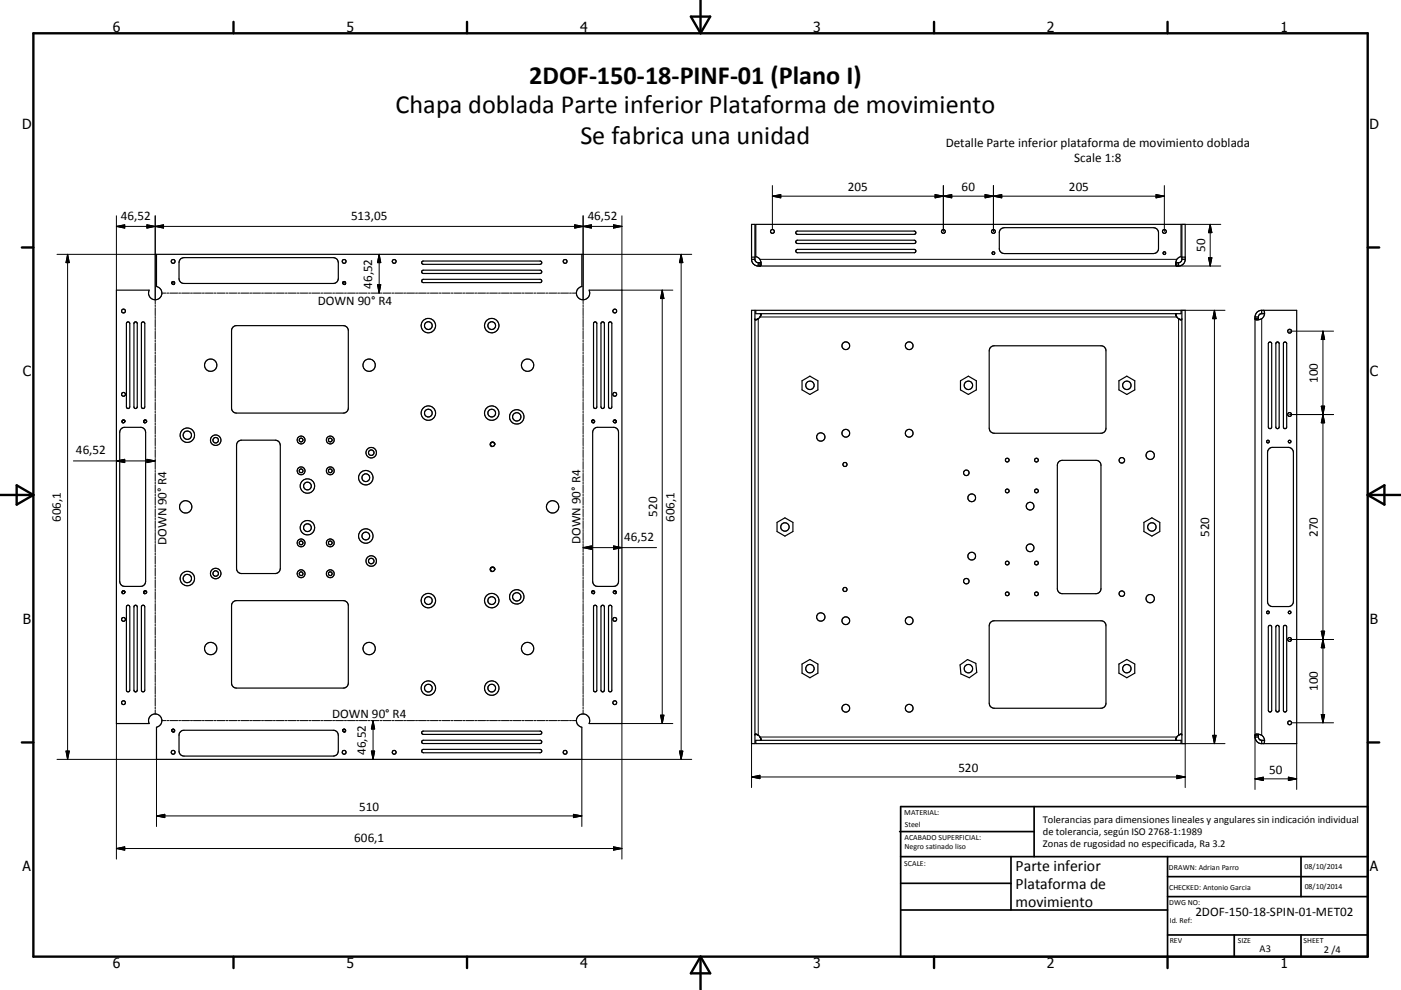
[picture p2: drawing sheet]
<svg xmlns="http://www.w3.org/2000/svg" width="420mm" height="297mm" viewBox="0 0 420 297" stroke-linecap="round" stroke-linejoin="round" font-family="sans-serif">
<g fill="none" stroke="#000" stroke-width=".36">
<path d="M54.1 77.7l1.1-.4h44.7a1.52 1.52 0 0 1 1.5 1.5v4.7a1.51 1.51 0 0 1-1.5 1.5h-44.7a1.47 1.47 0 0 1-1.5-1.5v-4.7zM126.6 78.4l35.3-.1a.5 .5 0 0 1 .5 .5 .5 .5 0 0 1-.5 .5h-35l-.4-.3zM225.3 77.8l.6 1.4 1.3 .6h126.3l1.2-.6 .6-1v-10.9h-1v10.5M225.3 77.8v-10.5h1v10.7l.3 .5 .7 .3M225.3 77.8h1M225.3 77.1h1M227.3 78.8v1M227.8 78.8v1M228.1 78.7l-.8 .1M238.8 74.9l35.3-.1a.51 .51 0 0 1 .5 .5 .51 .51 0 0 1-.5 .5h-35l-.5-.4zM238.8 69.4l35.3-.1a.49 .49 0 0 1 .5 .5 .49 .49 0 0 1-.5 .5h-35l-.5-.4zM238.8 72.2l35.3-.1a.5 .5 0 0 1 .5 .5 .5 .5 0 0 1-.5 .5h-35l-.5-.5z"/>
<path d="M300 68.8l1.1-.5h44.7a1.52 1.52 0 0 1 1.5 1.5v4.8a1.53 1.53 0 0 1-1.5 1.5h-44.7a1.52 1.52 0 0 1-1.5-1.5v-4.8zM352.5 78.7l.1-.2a1.75 1.75 0 0 1 1.5-1.5v-9.7h-127.5v9.7a1.96 1.96 0 0 1 1.3 2.8M352.5 78.7v.8l.2 .3M352.5 78.7l.8 .1M352.8 78.8v1M353.3 78.8v1M354.3 77.8h1M354.3 77.1h1M354.3 77.8l-.1 .6-.9 .4M34.9 87h9.8a2.01 2.01 0 0 0 1.1 2.8 2.01 2.01 0 0 0 2.7-1.3 2.01 2.01 0 0 0-1.6-2.5v-9.7h127.5v9.7a2.01 2.01 0 0 0-1.5 2.5 2.01 2.01 0 0 0 2.6 1.3 2.01 2.01 0 0 0 1.1-2.8h9.9v130.1h-9.9a2.01 2.01 0 0 0-1.1-2.8 2.01 2.01 0 0 0-2.6 1.3 2.01 2.01 0 0 0 1.5 2.6v9.6h-127.5v-9.6a2.01 2.01 0 0 0 1.6-2.5 2.01 2.01 0 0 0-2.7-1.4 2.01 2.01 0 0 0-1.1 2.8h-9.8zM38.2 96.6h.5l.2 .5v25a.51 .51 0 0 1-.5 .5 .51 .51 0 0 1-.5-.5v-25zM40.2 96.8a.5 .5 0 0 1 .6-.2 .5 .5 0 0 1 .3 .5v25a.5 .5 0 0 1-.4 .5 .5 .5 0 0 1-.5-.5z"/>
<path d="M42.7 96.6h.5l.2 .5v25a.51 .51 0 0 1-.5 .5 .51 .51 0 0 1-.5-.5v-25zM69.9 98.1l1-.4h32a1.51 1.51 0 0 1 1.5 1.5v23.2a1.51 1.51 0 0 1-1.5 1.5h-32a1.47 1.47 0 0 1-1.5-1.5v-23.2zM126.6 83.9l35.3-.1a.5 .5 0 0 1 .5 .5 .5 .5 0 0 1-.5 .5h-35l-.4-.2zM126.6 81.2l35.3-.1a.5 .5 0 0 1 .5 .4 .5 .5 0 0 1-.5 .5h-35l-.4-.2zM178 96.8l.7-.2 .2 .5v25a.5 .5 0 0 1-.5 .5 .5 .5 0 0 1-.5-.5zM180.3 96.8a.51 .51 0 0 1 .5-.2 .51 .51 0 0 1 .4 .5v25a.51 .51 0 0 1-.5 .5 .51 .51 0 0 1-.5-.5zM182.7 96.6h.5l.2 .5v25a.5 .5 0 0 1-.5 .5 .5 .5 0 0 1-.5-.5v-25zM225.3 93.1h1v130h-1zM226.3 95.8l.1 .1M226.4 95.9h.1M226.5 95.9v.1M226.6 93.1h127.5v1h-127.5z"/>
<path d="M227.3 95.6l-.8 .4M227.3 95.6l-.9 .3M227.8 95.1l-.5 .5M228 94.1l.1 .1M228.1 94.2l-.3 .9M228.1 94.2l.1 .1M228.2 94.3h.1M228.2 94.3l-.4 .8M352.5 94.3h.1M352.5 94.3l.3 .8M352.5 94.2v.1M352.5 94.2l.3 .9"/>
<path d="M352.7 94.1l-.2 .1M352.8 95.1l.5 .5M353.3 95.6l.9 .3M354.2 95.9h.1M354.3 93.1h1v130h-1zM354.3 95.6l-.1 .3M376.3 95.7l.4 .3 .7-.1M376.3 95.1h1M376.3 95.6h1M376.9 93.7l1.4-.6h10.5v130h-10.7l-1.1-.4-.7-1.4v-126.4zM377.3 95.1v.5M377.3 95.6l.1 .3"/>
<path d="M378.3 93.1v1M378.9 93.1a1.94 1.94 0 0 1-1.5 2.8M379.1 93.6v.5l-1.2 .1-.5 .4-.1 .5M240.5 114.2l2.3-1.3 2.4 1.3v2.8l-2.4 1.3-2.3-1.3zM288 114.2l2.3-1.3 2.4 1.3v2.8l-2.4 1.3-2.3-1.3zM297 104.2l1.1-.5h32a1.47 1.47 0 0 1 1.5 1.5v23.3a1.47 1.47 0 0 1-1.5 1.5h-32a1.53 1.53 0 0 1-1.5-1.5v-23.3zM335.5 114.2l2.3-1.3 2.4 1.3v2.8l-2.4 1.3-2.3-1.3zM380.4 102.8l.6-.1 .3 .4v25a.51 .51 0 0 1-.5 .5 .51 .51 0 0 1-.6-.5zM382.7 102.7l.5-.1 .3 .5v25a.5 .5 0 0 1-.5 .5 .5 .5 0 0 1-.5-.5v-25zM384.9 102.8l.6-.1 .3 .4v25a.49 .49 0 0 1-.5 .5 .49 .49 0 0 1-.5-.5zM36.3 128.6l1.1-.4h4.7a1.52 1.52 0 0 1 1.6 1.5v44.7a1.52 1.52 0 0 1-1.6 1.5h-4.7a1.51 1.51 0 0 1-1.5-1.5v-44.7zM71.4 132.5l1-.4h10.1a1.53 1.53 0 0 1 1.5 1.5v37a1.53 1.53 0 0 1-1.5 1.5h-10.1a1.47 1.47 0 0 1-1.5-1.5v-37z"/>
<path d="M178.1 128.6l1.1-.4h4.7a1.46 1.46 0 0 1 1.5 1.5v44.7a1.46 1.46 0 0 1-1.5 1.5h-4.7a1.47 1.47 0 0 1-1.5-1.5v-44.7zM317.4 138.5l1.1-.4h10.1a1.47 1.47 0 0 1 1.5 1.5v37a1.52 1.52 0 0 1-1.5 1.5h-10.1a1.51 1.51 0 0 1-1.5-1.5v-37zM380.4 134.7l1.1-.5h4.8a1.57 1.57 0 0 1 1.5 1.5v44.8a1.52 1.52 0 0 1-1.5 1.5h-4.8a1.47 1.47 0 0 1-1.5-1.5v-44.8zM233 156.7l2.3-1.3 2.4 1.3v2.8l-2.4 1.3-2.3-1.3zM343 156.7l2.3-1.3 2.4 1.3v2.8l-2.4 1.3-2.3-1.3zM38 181.7l.5-.1 .4 .5v25a.51 .51 0 0 1-.5 .5 .51 .51 0 0 1-.5-.5zM40.3 181.7l.4-.1 .4 .5v25a.49 .49 0 0 1-.4 .5 .49 .49 0 0 1-.5-.5zM42.5 181.7l.5-.1 .4 .5v25a.51 .51 0 0 1-.5 .5 .51 .51 0 0 1-.5-.5zM69.9 180.6l1-.4h32a1.51 1.51 0 0 1 1.5 1.5v23.2a1.51 1.51 0 0 1-1.5 1.5h-32a1.47 1.47 0 0 1-1.5-1.5v-23.2zM178 181.7l.5-.1 .4 .5v25a.49 .49 0 0 1-.5 .5 .49 .49 0 0 1-.5-.5zM180.3 181.7l.5-.1 .4 .5v25a.51 .51 0 0 1-.5 .5 .51 .51 0 0 1-.5-.5zM182.6 181.7l.4-.1 .4 .5v25a.49 .49 0 0 1-.5 .5 .49 .49 0 0 1-.5-.5z"/>
<path d="M240.5 199.2l2.3-1.3 2.4 1.3v2.8l-2.4 1.3-2.3-1.3zM287.8 199.5l2.3-1.6 2.5 1.1 .2 2.7-2.2 1.6-2.5-1.1zM297 186.7l1.1-.5h32a1.47 1.47 0 0 1 1.5 1.5v23.3a1.47 1.47 0 0 1-1.5 1.5h-32a1.53 1.53 0 0 1-1.5-1.5v-23.3zM335.5 199.2l2.3-1.3 2.4 1.3v2.8l-2.4 1.3-2.3-1.3zM380.4 187.8l.5-.2 .4 .5v25a.51 .51 0 0 1-.5 .5 .51 .51 0 0 1-.6-.5zM382.6 187.8l.7-.1 .2 .4v25a.5 .5 0 0 1-.5 .5 .5 .5 0 0 1-.5-.5zM384.9 187.8l.5-.2 .4 .5v25a.49 .49 0 0 1-.5 .5 .49 .49 0 0 1-.5-.5zM54.1 219.5l1.1-.4h44.7a1.51 1.51 0 0 1 1.5 1.5v4.7a1.52 1.52 0 0 1-1.5 1.5h-44.7a1.48 1.48 0 0 1-1.5-1.5v-4.7zM126.6 219.4l35.3-.1a.5 .5 0 0 1 .5 .5 .5 .5 0 0 1-.5 .5h-35l-.4-.2zM126.6 222.2l35.3-.1a.5 .5 0 0 1 .5 .5 .5 .5 0 0 1-.5 .5h-35l-.4-.3zM126.6 224.9l35.3-.1a.51 .51 0 0 1 .5 .5 .51 .51 0 0 1-.5 .5h-35l-.4-.2zM226.4 220.3l.9 .3"/>
<path d="M226.4 220.3l-.1 .1M226.5 220.2h.1M226.5 220.2l-.1 .1M226.5 220.2l.8 .4M226.6 222.1h127.5v1h-127.5zM227.3 220.6l.5 .5M227.8 221.1l.3 .9M228.1 222l-.3 .1M352.5 222l.3 .1M352.8 221.1l-.3 .9M353.3 220.6l-.5 .5M354.2 220.2v.1"/>
<path d="M354.2 220.2l-.9 .4M354.2 220.3l-.9 .3M354.2 220.3l.1 .3M376.3 220.6h1M376.3 221.1h1M377.3 221.1l.4 .9 .6 .1M377.3 220.6v.5M377.4 220.3l-.8-.1-.3 .3M377.4 220.3a1.94 1.94 0 0 1 1.5 2.8M377.4 220.3l-.1 .3M378.3 222.1h.8v.5M378.3 222.1v1"/>
<circle cx="51.9" cy="78.4" r=".58"/>
<circle cx="103.2" cy="78.4" r=".58"/>
<circle cx="118.2" cy="78.4" r=".57"/>
<circle cx="169.4" cy="78.4" r=".58"/>
<circle cx="231.6" cy="69.4" r=".58"/>
<circle cx="282.8" cy="69.4" r=".58"/>
<circle cx="297.8" cy="69.4" r=".58"/>
<circle cx="297.8" cy="75.9" r=".41"/>
<circle cx="349.1" cy="75.9" r=".4"/>
<circle cx="349.1" cy="69.4" r=".58"/>
<circle cx="37" cy="93.3" r=".58"/>
<circle cx="51.9" cy="84.9" r=".4"/>
<circle cx="103.2" cy="84.9" r=".4"/>
<circle cx="128.4" cy="97.7" r="2.16"/>
<circle cx="128.4" cy="97.7" r="1.16"/>
<circle cx="147.4" cy="97.7" r="1.16"/>
<circle cx="147.4" cy="97.7" r="2.16"/>
<circle cx="184.3" cy="93.3" r=".58"/>
<circle cx="386.6" cy="99.4" r=".58"/>
<circle cx="37" cy="118.3" r=".58"/>
<circle cx="63.2" cy="109.6" r="1.84"/>
<circle cx="110.7" cy="109.6" r="1.85"/>
<circle cx="158.2" cy="109.6" r="1.85"/>
<circle cx="184.3" cy="118.3" r=".58"/>
<circle cx="242.8" cy="115.6" r="1.27"/>
<circle cx="253.6" cy="103.7" r="1.16"/>
<circle cx="272.6" cy="103.7" r="1.16"/>
<circle cx="290.3" cy="115.6" r="1.26"/>
<circle cx="337.8" cy="115.6" r="1.27"/>
<circle cx="37" cy="126.4" r=".4"/>
<circle cx="43.5" cy="126.4" r=".4"/>
<circle cx="56.2" cy="130.6" r="1.25"/>
<circle cx="56.2" cy="130.6" r="2.17"/>
<circle cx="64.7" cy="132.1" r=".83"/>
<circle cx="64.7" cy="132.1" r="1.58"/>
<circle cx="90.3" cy="132" r="1.17"/>
<circle cx="90.3" cy="132" r=".56"/>
<circle cx="99" cy="132" r="1.17"/>
<circle cx="99" cy="132" r=".56"/>
<circle cx="111.3" cy="135.8" r=".83"/>
<circle cx="111.3" cy="135.8" r="1.57"/>
<circle cx="128.4" cy="123.9" r="2.16"/>
<circle cx="128.4" cy="123.9" r="1.16"/>
<circle cx="147.4" cy="123.9" r="2.16"/>
<circle cx="147.4" cy="123.9" r="1.16"/>
<circle cx="147.7" cy="133.3" r=".62"/>
<circle cx="154.9" cy="125.1" r="1.25"/>
<circle cx="154.9" cy="125.1" r="2.16"/>
<circle cx="177.8" cy="126.4" r=".41"/>
<circle cx="184.3" cy="126.4" r=".41"/>
<circle cx="246.1" cy="131.1" r="1.26"/>
<circle cx="253.3" cy="139.4" r=".61"/>
<circle cx="253.6" cy="130" r="1.17"/>
<circle cx="272.6" cy="130" r="1.17"/>
<circle cx="302" cy="138" r=".57"/>
<circle cx="310.7" cy="138" r=".57"/>
<circle cx="336.3" cy="138.1" r=".82"/>
<circle cx="344.8" cy="136.6" r="1.25"/>
<circle cx="380.1" cy="132.5" r=".4"/>
<circle cx="386.6" cy="132.5" r=".4"/>
<circle cx="386.6" cy="124.3" r=".57"/>
<circle cx="55.7" cy="152.1" r="1.85"/>
<circle cx="90.3" cy="141.3" r="1.17"/>
<circle cx="90.3" cy="141.3" r=".56"/>
<circle cx="92.2" cy="158.3" r="2.16"/>
<circle cx="92.2" cy="158.3" r="1.16"/>
<circle cx="92.2" cy="145.8" r="1.16"/>
<circle cx="92.2" cy="145.8" r="2.16"/>
<circle cx="99" cy="141.3" r=".56"/>
<circle cx="99" cy="141.3" r="1.17"/>
<circle cx="109.7" cy="143.3" r="2.17"/>
<circle cx="109.7" cy="143.3" r="1.16"/>
<circle cx="165.7" cy="152.1" r="1.85"/>
<circle cx="235.3" cy="158.1" r="1.27"/>
<circle cx="289.7" cy="141.9" r=".83"/>
<circle cx="291.3" cy="149.3" r="1.16"/>
<circle cx="302" cy="147.3" r=".56"/>
<circle cx="308.8" cy="151.9" r="1.16"/>
<circle cx="310.7" cy="147.3" r=".56"/>
<circle cx="345.3" cy="158.1" r="1.25"/>
<circle cx="37" cy="177.7" r=".4"/>
<circle cx="43.5" cy="177.7" r=".4"/>
<circle cx="56.2" cy="173.6" r="1.25"/>
<circle cx="56.2" cy="173.6" r="2.17"/>
<circle cx="64.7" cy="172.1" r=".82"/>
<circle cx="64.7" cy="172.1" r="1.58"/>
<circle cx="90.3" cy="172.1" r=".57"/>
<circle cx="90.3" cy="172.1" r="1.17"/>
<circle cx="90.3" cy="162.9" r="1.17"/>
<circle cx="90.3" cy="162.9" r=".56"/>
<circle cx="99" cy="172.1" r=".57"/>
<circle cx="99" cy="172.1" r="1.17"/>
<circle cx="99" cy="162.9" r=".56"/>
<circle cx="99" cy="162.9" r="1.17"/>
<circle cx="109.7" cy="160.8" r="1.16"/>
<circle cx="109.7" cy="160.8" r="2.17"/>
<circle cx="111.3" cy="168.3" r=".83"/>
<circle cx="111.3" cy="168.3" r="1.57"/>
<circle cx="147.7" cy="170.8" r=".62"/>
<circle cx="154.9" cy="179.1" r="1.25"/>
<circle cx="154.9" cy="179.1" r="2.16"/>
<circle cx="177.8" cy="177.7" r=".41"/>
<circle cx="184.3" cy="177.7" r=".41"/>
<circle cx="253.3" cy="176.9" r=".61"/>
<circle cx="289.7" cy="174.3" r=".83"/>
<circle cx="291.3" cy="166.8" r="1.17"/>
<circle cx="302" cy="178.2" r=".56"/>
<circle cx="302" cy="168.9" r=".56"/>
<circle cx="308.8" cy="164.4" r="1.16"/>
<circle cx="310.7" cy="178.2" r=".56"/>
<circle cx="310.7" cy="168.9" r=".56"/>
<circle cx="336.3" cy="178.1" r=".82"/>
<circle cx="344.8" cy="179.6" r="1.25"/>
<circle cx="37" cy="185.8" r=".58"/>
<circle cx="63.2" cy="194.6" r="1.85"/>
<circle cx="110.7" cy="194.6" r="1.85"/>
<circle cx="128.4" cy="180.2" r="2.16"/>
<circle cx="128.4" cy="180.2" r="1.16"/>
<circle cx="147.4" cy="180.2" r="1.16"/>
<circle cx="147.4" cy="180.2" r="2.16"/>
<circle cx="158.2" cy="194.6" r="1.85"/>
<circle cx="184.3" cy="185.8" r=".58"/>
<circle cx="246.1" cy="185.1" r="1.25"/>
<circle cx="253.6" cy="186.2" r="1.16"/>
<circle cx="272.6" cy="186.2" r="1.16"/>
<circle cx="380.1" cy="183.7" r=".4"/>
<circle cx="386.6" cy="183.7" r=".41"/>
<circle cx="386.6" cy="191.9" r=".58"/>
<circle cx="37" cy="210.8" r=".58"/>
<circle cx="51.9" cy="219.2" r=".41"/>
<circle cx="103.2" cy="219.2" r=".4"/>
<circle cx="128.4" cy="206.4" r="2.17"/>
<circle cx="128.4" cy="206.4" r="1.16"/>
<circle cx="147.4" cy="206.5" r="2.16"/>
<circle cx="147.4" cy="206.4" r="1.16"/>
<circle cx="184.3" cy="210.8" r=".58"/>
<circle cx="242.8" cy="200.6" r="1.25"/>
<circle cx="253.6" cy="212.5" r="1.17"/>
<circle cx="272.6" cy="212.5" r="1.17"/>
<circle cx="290.3" cy="200.6" r="1.26"/>
<circle cx="337.8" cy="200.6" r="1.27"/>
<circle cx="386.6" cy="216.9" r=".58"/>
<circle cx="51.9" cy="225.7" r=".58"/>
<circle cx="103.2" cy="225.7" r=".58"/>
<circle cx="118.2" cy="225.7" r=".57"/>
<circle cx="169.4" cy="225.7" r=".58"/>
</g>
<g fill="none" stroke="#000" stroke-width=".3">
<path d="M231.6 58.9h117.5M231.6 58.9l2.5-.5v1zM231.6 55.7v13.2M280.3 58.4l2.5 .5-2.5 .5zM282.8 55.7v13.7M282.8 58.9l2.5-.5v1zM295.3 58.4l2.5 .5-2.5 .5zM297.8 55.7v13.7M297.8 58.9l2.5-.5v1zM346.6 58.4l2.5 .5-2.5 .5zM349.1 55.7v13.7M17.1 76.3h29.8"/>
<path d="M20.3 76.3l.5 2.5h-1zM20.3 76.3v151.5M34.9 67.9l2.5-.5v1zM34.9 64.7v22.3M34.9 67.9h151.6M44 67.4l2.5 .5-2.5 .5zM46.5 64.7v26.4M46.5 67.9l2.5-.5v1zM113.7 76.3v11.6M113.7 76.3l.5 2.5h-1zM172.3 67.4l2.5 .5-2.5 .5zM174.4 76.3h33"/>
<path d="M174.8 67.9l2.5-.5v1zM174.8 64.7v26.4M183.9 67.4l2.6 .5-2.6 .5zM186.5 64.7v22.3h15.2M204.2 76.3l.5 2.5h-1zM204.2 76.3v151.5M227.8 77.8h125M352.8 79.8h13.2M354.1 67.3h11.9M362.3 77.3h1l-.5 2.5zM362.8 67.3v12.5M362.8 67.3l.5 2.5h-1z"/>
<path d="M46.5 91.4v.6M46.5 92.3v2.4M46.5 94.9v.7M46.5 95.8v2.4M46.5 98.5v.6M46.5 99.4v2.4M48.5 87.9h1.2M50 87.9h.6M50.9 87.9h2.4M51.4 85a.51 .51 0 0 1 .4-.6 .51 .51 0 0 1 .6 .4 .51 .51 0 0 1-.4 .6M53.6 87.9h.6M54.5 87.9h2.3"/>
<path d="M57.1 87.9h.6M58 87.9h2.4M60.7 87.9h.6M61.5 87.9h2.4M64.2 87.9h.6M65.1 87.9h2.4M67.8 87.9h.6M68.7 87.9h2.3M71.3 87.9h.6M72.2 87.9h2.4M74.9 87.9h.6M75.8 87.9h2.3"/>
<path d="M78.4 87.9h.6M79.3 87.9h2.4M82 87.9h.6M82.9 87.9h2.3M85.5 87.9h.6M86.4 87.9h2.4M89.1 87.9h.6M89.9 87.9h2.4M92.6 87.9h.6M93.5 87.9h2.4M96.2 87.9h.6M97.1 87.9h2.3"/>
<path d="M99.7 87.9h.6M100.6 87.9h2.4M102.7 85a.51 .51 0 0 1 .4-.6 .51 .51 0 0 1 .6 .4 .51 .51 0 0 1-.4 .6M103.3 87.9h.6M104.2 87.9h2.3M106.8 87.9h.6M107.7 87.9h2.4M110.4 87.9h.6M111.3 87.9h2.3M113.2 85.4h1l-.5 2.5zM113.9 87.9h.6M114.8 87.9h2.4"/>
<path d="M117.5 87.9h.6M118.4 87.9h2.3M121 87.9h.6M121.9 87.9h2.4M124.6 87.9h.6M125.5 87.9h2.3M128.1 87.9h.6M129 87.9h2.4M131.7 87.9h.6M132.6 87.9h2.3M135.2 87.9h.6M136.1 87.9h2.4"/>
<path d="M138.8 87.9h.6M139.7 87.9h2.3M142.3 87.9h.6M143.2 87.9h2.4M145.9 87.9h.6M146.8 87.9h2.3M149.4 87.9h.6M150.3 87.9h2.4M153 87.9h.6M153.9 87.9h2.3M156.5 87.9h.6M157.4 87.9h2.4"/>
<path d="M160.1 87.9h.6M161 87.9h2.3M163.6 87.9h.6M164.5 87.9h2.4M167.2 87.9h.6M168.1 87.9h2.3M170.7 87.9h.6M171.6 87.9h1.2M174.8 91.4v.6M174.8 92.3v2.4M174.8 94.9v.7M174.8 95.8v2.4"/>
<path d="M174.8 98.5v.6M174.8 99.4v2.4M198.5 87v130.1M198.5 87l.6 2.6h-1.1zM227.3 95.6v125M227.8 95.1h125M353.3 95.6v125M354.1 93.1h13.2M364.1 93.1v130M364.1 93.1l.5 2.5h-1zM378.3 95.6v125M386.6 99.3h13.2"/>
<path d="M396.6 99.3v117.5M396.6 99.3l.5 2.6h-1zM46.5 102.1v.5M46.5 102.9v2.4M46.5 105.6v.6M46.5 106.5v2.4M46.5 109.2v.6M46.5 110.1v2.3M46.5 112.7v.6M46.5 113.6v2.4M46.5 116.3v.5M46.5 117.2v2.3"/>
<path d="M46.5 119.8v.6M174.8 102.1v.5M174.8 102.9v2.4M174.8 105.6v.6M174.8 106.5v2.4M174.8 109.2v.6M174.8 110.1v2.3M174.8 112.7v.6M174.8 113.6v2.4M174.8 116.3v.5M174.8 117.2v2.3M174.8 119.8v.6"/>
<path d="M22 138.3h24.5M34.9 138.3l2.5-.5v1zM37.5 126.5a.5 .5 0 0 0-.4-.5 .5 .5 0 0 0-.6 .4 .5 .5 0 0 0 .4 .5M44 126.5a.5 .5 0 0 0-.4-.5 .5 .5 0 0 0-.6 .4 .5 .5 0 0 0 .4 .5M44 137.8l2.5 .5-2.5 .5zM46.5 120.7v2.4M46.5 123.4v.6M46.5 124.3v2.3M46.5 126.9v.6M46.5 127.8v2.4M46.5 130.5v.6M46.5 131.3v2.4"/>
<path d="M46.5 134v.6M46.5 134.9v2.4M46.5 137.6v.6M46.5 138.5v2.3M148.4 133.4a.75 .75 0 0 0-.6-.8 .75 .75 0 0 0-.9 .6 .75 .75 0 0 0 .6 .8M174.8 120.7v2.4M174.8 123.4v.6M174.8 124.3v2.3M174.8 126.9v.6M174.8 127.8v2.4M174.8 130.5v.6M174.8 131.3v2.4"/>
<path d="M174.8 134v.6M174.8 134.9v2.4M174.8 137.6v.6M174.8 138.5v2.3M177.3 126.5a.49 .49 0 0 1 .4-.5 .49 .49 0 0 1 .6 .4 .49 .49 0 0 1-.4 .5M183.8 126.5a.5 .5 0 0 1 .4-.5 .5 .5 0 0 1 .6 .4 .5 .5 0 0 1-.4 .5M386.6 124.4h13.2M396.1 121.9h1l-1 5h1zM46.5 141.1v.6M46.5 142v2.4M46.5 144.7v.6M46.5 145.5v2.4"/>
<path d="M46.5 148.2v.6M46.5 149.1v2.4M46.5 151.8v.6M46.5 152.7v2.3M46.5 155.3v.6M46.5 156.2v2.4M46.5 158.9v.6M46.5 159.7v2.4M174.8 141.1v.6M174.8 142v2.4M174.8 144.7v.6M174.8 145.5v2.4"/>
<path d="M174.8 148.2v.6M174.8 149.1v2.4M174.8 151.8v.6M174.8 152.7v2.3M174.8 155.3v.6M174.8 156.2v2.4M174.8 158.9v.6M174.8 159.7v2.4M37.5 177.8a.51 .51 0 0 0-.4-.6 .51 .51 0 0 0-.6 .4 .51 .51 0 0 0 .4 .6M44 177.8a.51 .51 0 0 0-.4-.6 .51 .51 0 0 0-.6 .4 .51 .51 0 0 0 .4 .6M46.5 162.4v.6M46.5 163.3v2.4"/>
<path d="M46.5 166v.6M46.5 166.9v2.3M46.5 169.5v.6M46.5 170.4v2.4M46.5 173.1v.6M46.5 173.9v2.4M46.5 176.6v.6M46.5 177.5v2.4M148.4 170.9a.76 .76 0 0 0-.6-.8 .76 .76 0 0 0-.9 .6 .76 .76 0 0 0 .6 .9M174.8 164.3l2.5-.5v1zM174.8 162.4v.6M174.8 163.3v2.4"/>
<path d="M174.8 166v.6M174.8 166.9v2.3M174.8 169.5v.6M174.8 170.4v2.4M174.8 173.1v.6M174.8 173.9v2.4M174.8 176.6v.6M174.8 177.5v2.4M174.8 164.3h22M177.3 177.8a.5 .5 0 0 1 .4-.6 .5 .5 0 0 1 .6 .4 .5 .5 0 0 1-.4 .6M183.8 177.8a.51 .51 0 0 1 .4-.6 .51 .51 0 0 1 .6 .4 .51 .51 0 0 1-.4 .6M183.9 163.8l2.6 .5-2.6 .5z"/>
<path d="M46.5 180.2v.6M46.5 181.1v2.3M46.5 183.7v.6M46.5 184.6v2.4M46.5 187.3v.6M46.5 188.2v2.3M46.5 190.8v.6M46.5 191.7v2.4M46.5 194.4v.6M46.5 195.3v2.3M46.5 197.9v.6M46.5 198.8v2.4"/>
<path d="M174.8 180.2v.6M174.8 181.1v2.3M174.8 183.7v.6M174.8 184.6v2.4M174.8 187.3v.6M174.8 188.2v2.3M174.8 190.8v.6M174.8 191.7v2.4M174.8 194.4v.6M174.8 195.3v2.3M174.8 197.9v.6M174.8 198.8v2.4"/>
<path d="M386.6 191.9h13.2M396.1 189.4l1 4.9h-1l1-4.9zM34.9 217.1v40.6M46.5 201.5v.6M46.5 202.4v2.3M46.5 205v.6M46.5 205.9v2.4M46.5 208.6v.6M46.5 209.5v2.3M46.5 212.1v.6M46.5 213v1.2M48.5 216.2h1.2"/>
<path d="M50 216.2h.6M50.9 216.2h2.4M51.4 219.3a.5 .5 0 0 1 .4-.6 .5 .5 0 0 1 .6 .4 .5 .5 0 0 1-.4 .6M53.6 216.2h.6M54.5 216.2h2.3M57.1 216.2h.6M58 216.2h2.4M60.7 216.2h.6M61.5 216.2h2.4M64.2 216.2h.6M65.1 216.2h2.4M67.8 216.2h.6"/>
<path d="M68.7 216.2h2.3M71.3 216.2h.6M72.2 216.2h2.4M74.9 216.2h.6M75.8 216.2h2.3M78.4 216.2h.6M79.3 216.2h2.4M82 216.2h.6M82.9 216.2h2.3M85.5 216.2h.6M86.4 216.2h2.4M89.1 216.2h.6"/>
<path d="M89.9 216.2h2.4M92.6 216.2h.6M93.5 216.2h2.4M96.2 216.2h.6M97.1 216.2h2.3M99.7 216.2h.6M100.6 216.2h2.4M102.7 219.3a.5 .5 0 0 1 .4-.6 .5 .5 0 0 1 .6 .4 .5 .5 0 0 1-.4 .6M103.3 216.2h.6M104.2 216.2h2.3M106.8 216.2h.6M107.7 216.2h2.4"/>
<path d="M110.4 216.2h.6M111.3 216.2h2.3M111.8 216.2v11.6M111.8 216.2l.5 2.5h-1zM113.9 216.2h.6M114.8 216.2h2.4M117.5 216.2h.6M118.4 216.2h2.3M121 216.2h.6M121.9 216.2h2.4M124.6 216.2h.6M125.5 216.2h2.3"/>
<path d="M128.1 216.2h.6M129 216.2h2.4M131.7 216.2h.6M132.6 216.2h2.3M135.2 216.2h.6M136.1 216.2h2.4M138.8 216.2h.6M139.7 216.2h2.3M142.3 216.2h.6M143.2 216.2h2.4M145.9 216.2h.6M146.8 216.2h2.3"/>
<path d="M149.4 216.2h.6M150.3 216.2h2.4M153 216.2h.6M153.9 216.2h2.3M156.5 216.2h.6M157.4 216.2h2.4M160.1 216.2h.6M161 216.2h2.3M163.6 216.2h.6M164.5 216.2h2.4M167.2 216.2h.6M168.1 216.2h2.3"/>
<path d="M170.7 216.2h.6M171.6 216.2h1.2M174.8 201.5v.6M174.8 202.4v2.3M174.8 205v.6M174.8 205.9v2.4M174.8 208.6v.6M174.8 209.5v2.3M174.8 212.1v.6M174.8 213v1.2M198 214.6h1.1l-.6 2.5zM201.7 217.1h-15.2v40.6"/>
<path d="M387.2 216.8h12.6M396.1 214.4h1l-.5 2.4zM17.1 227.8h29.8v20.2M19.8 225.3h1l-.5 2.5zM111.3 225.3h1l-.5 2.5zM203.7 225.3h1l-.5 2.5zM207.4 227.8h-33v20.2M225.3 233.1h130M225.3 233.1l2.5-.5v1zM225.3 223.1v13.2M227.8 221.1h125M352.8 232.6l2.5 .5-2.5 .5z"/>
<path d="M354.1 223.1h13.2M355.3 223.1v13.2M363.6 220.6h1l-.5 2.5zM376.3 233.7h12.5M376.3 233.7l2.5-.5v1zM376.3 220.6v16.2M386.3 233.2l2.5 .5-2.5 .5zM388.8 223.1v13.7M34.9 254.6l2.5-.5v1zM34.9 254.6h151.6M46.9 244.8h127.5M46.9 244.8l2.5-.5v1z"/>
<path d="M171.9 244.3l2.5 .5-2.5 .5zM183.9 254.1l2.6 .5-2.6 .5z"/>
</g>
<g fill="none" stroke="#000" stroke-width=".71">
<path d="M10 10h400v277h-400zM70 6.6v3.4M140 6.6v3.4M207.1 5h5.8l-2.9 5zM210 0v10M280 6.6v3.4M350 6.6v3.4M6.6 74.2h3.4M410 74.2h3.5M0 148.5h10M5 145.6l5 2.9-5 2.9zM410 148.5h10.1"/>
<path d="M410 148.5l5.1-2.9v5.8zM6.6 222.7h3.4M410 222.7h3.5M70 287v3.4M140 287v3.4M210 287v10M210 287l2.9 5h-5.8zM280 287v3.4M350 287v3.4"/>
</g>
<g fill="none" stroke="#000" stroke-width=".51">
<path d="M269.7 249.5h40.3M270 242h140v45h-140zM270 257h140M303.1 257v16M310 242v15M350 257v30M390.1 257v12M270 265h33.1M270 273h80M350 269h60M350 263h60M350 280.5h60"/>
<path d="M370 280.5v6.5M390.1 280.5v6.5"/>
</g>
<g fill="#000" stroke="#000" stroke-width=".3">
<path d="M231.6 58.9l2.5-.5v1zM280.3 58.4l2.5 .5-2.5 .5zM282.8 58.9l2.5-.5v1zM295.3 58.4l2.5 .5-2.5 .5zM297.8 58.9l2.5-.5v1zM346.6 58.4l2.5 .5-2.5 .5zM20.3 76.3l.5 2.5h-1zM34.9 67.9l2.5-.5v1zM44 67.4l2.5 .5-2.5 .5zM46.5 67.9l2.5-.5v1zM113.7 76.3l.5 2.5h-1zM172.3 67.4l2.5 .5-2.5 .5z"/>
<path d="M174.8 67.9l2.5-.5v1zM183.9 67.4l2.6 .5-2.6 .5zM204.2 76.3l.5 2.5h-1zM362.3 77.3h1l-.5 2.5zM362.8 67.3l.5 2.5h-1zM113.2 85.4h1l-.5 2.5zM198.5 87l.6 2.6h-1.1zM364.1 93.1l.5 2.5h-1zM396.6 99.3l.5 2.6h-1zM34.9 138.3l2.5-.5v1zM44 137.8l2.5 .5-2.5 .5zM396.1 121.9h1l-.5 2.5z"/>
<path d="M396.6 124.4l.5 2.5h-1zM174.8 164.3l2.5-.5v1zM183.9 163.8l2.6 .5-2.6 .5zM396.1 189.4h1l-.5 2.5zM396.6 191.9l.5 2.4h-1zM111.8 216.2l.5 2.5h-1zM198 214.6h1.1l-.6 2.5zM396.1 214.4h1l-.5 2.4zM19.8 225.3h1l-.5 2.5zM111.3 225.3h1l-.5 2.5zM203.7 225.3h1l-.5 2.5zM225.3 233.1l2.5-.5v1z"/>
<path d="M352.8 232.6l2.5 .5-2.5 .5zM363.6 220.6h1l-.5 2.5zM376.3 233.7l2.5-.5v1zM386.3 233.2l2.5 .5-2.5 .5zM34.9 254.6l2.5-.5v1zM46.9 244.8l2.5-.5v1zM171.9 244.3l2.5 .5-2.5 .5zM183.9 254.1l2.6 .5-2.6 .5z"/>
</g>
<g font-size="7.9">
<text x="158.7" y="25.1">2DOF-150-18-PINF-01 (Plano I)</text>
<text x="118.6" y="34">Chapa doblada Parte inferior Plataforma de movimiento</text>
<text x="174" y="43.1">Se fabrica una unidad</text>
</g>
<g font-size="4.7">
<text x="304.5" y="261.2">Parte inferior</text>
<text x="304.5" y="266.6">Plataforma de</text>
<text x="304.5" y="272">movimiento</text>
</g>
<g font-size="4.2">
<text x="33.9" y="9.6">6</text>
<text x="103.9" y="9.6">5</text>
<text x="173.9" y="9.6">4</text>
<text x="243.8" y="9.6">3</text>
<text x="313.9" y="9.6">2</text>
<text x="383.9" y="9.6">1</text>
<text x="6.7" y="38.7">D</text>
<text x="410.5" y="38.7">D</text>
<text x="6.9" y="112.9">C</text>
<text x="410.7" y="112.9">C</text>
<text x="6.9" y="187.1">B</text>
<text x="410.7" y="187.1">B</text>
<text x="6.8" y="261.4">A</text>
<text x="410.7" y="261.4">A</text>
<text x="33.9" y="290.4">6</text>
<text x="103.9" y="290.4">5</text>
<text x="173.9" y="290.4">4</text>
<text x="243.8" y="290.4">3</text>
<text x="313.9" y="290.4">2</text>
<text x="383.9" y="290.4">1</text>
</g>
<g font-size="3.9">
<text x="283.5" y="44">Detalle Parte inferior plataforma de movimiento doblada</text>
<text x="322.1" y="48.5">Scale 1:8</text>
<text x="254.2" y="57.3">205</text>
<text x="288.3" y="57.3">60</text>
<text x="320.5" y="57.3">205</text>
<text x="36.2" y="65.9">46,52</text>
<text x="105.2" y="65.9">513,05</text>
<text x="176.2" y="65.9">46,52</text>
<text x="361.3" y="75.6" transform="rotate(-90 361.3 75.6)">50</text>
<text x="111.6" y="86.6" transform="rotate(-90 111.6 86.6)">46,52</text>
<text x="95.2" y="91.4">DOWN 90° R4</text>
<text x="395.1" y="114.9" transform="rotate(-90 395.1 114.9)">100</text>
<text x="22.8" y="136.2">46,52</text>
<text x="197" y="155" transform="rotate(-90 197 155)">520</text>
<text x="18.2" y="156.5" transform="rotate(-90 18.2 156.5)">606,1</text>
<text x="202.2" y="156.5" transform="rotate(-90 202.2 156.5)">606,1</text>
<text x="362.5" y="161.1" transform="rotate(-90 362.5 161.1)">520</text>
<text x="395.1" y="161.1" transform="rotate(-90 395.1 161.1)">270</text>
<text x="50" y="163.5" transform="rotate(-90 50 163.5)">DOWN 90° R4</text>
<text x="174.1" y="163.2" transform="rotate(-90 174.1 163.2)">DOWN 90° R4</text>
<text x="187.1" y="162.2">46,52</text>
<text x="395.1" y="207.3" transform="rotate(-90 395.1 207.3)">100</text>
<text x="99.6" y="215.4">DOWN 90° R4</text>
<text x="109.7" y="226.5" transform="rotate(-90 109.7 226.5)">46,52</text>
<text x="287.4" y="231.6">520</text>
<text x="380.5" y="232.1">50</text>
<text x="107.7" y="243.2">510</text>
<text x="106.2" y="252.5">606,1</text>
<text x="358.4" y="274.9">2DOF-150-18-SPIN-01-MET02</text>
</g>
<g font-size="3.1">
<text x="312.7" y="246.8">Tolerancias para dimensiones lineales y angulares sin indicación individual</text>
<text x="312.7" y="250.4">de tolerancia, según ISO 2768-1:1989</text>
<text x="312.7" y="254">Zonas de rugosidad no especificada, Ra 3.2</text>
<text x="377.6" y="285.6">A3</text>
<text x="396.9" y="285.9">2 /4</text>
</g>
<g font-size="2.4">
<text x="271.1" y="244.4">MATERIAL:</text>
<text x="271.2" y="252">ACABADO SUPERFICIAL:</text>
<text x="271.3" y="248">Steel</text>
<text x="271.2" y="254.7">Negro satinado liso</text>
<text x="271.1" y="259.7">SCALE:</text>
<text x="350.4" y="260.9">DRAWN: Adrian Parro</text>
<text x="391.1" y="260.6">08/10/2014</text>
<text x="350.5" y="267">CHECKED: Antonio Garcia</text>
<text x="391.2" y="266.7">08/10/2014</text>
<text x="350.5" y="271.4">DWG NO:</text>
<text x="350.7" y="276.9">Id. Ref:</text>
<text x="350.7" y="282.8">REV</text>
<text x="371.1" y="282.9">SIZE</text>
<text x="390.8" y="283">SHEET</text>
</g>
</svg>
